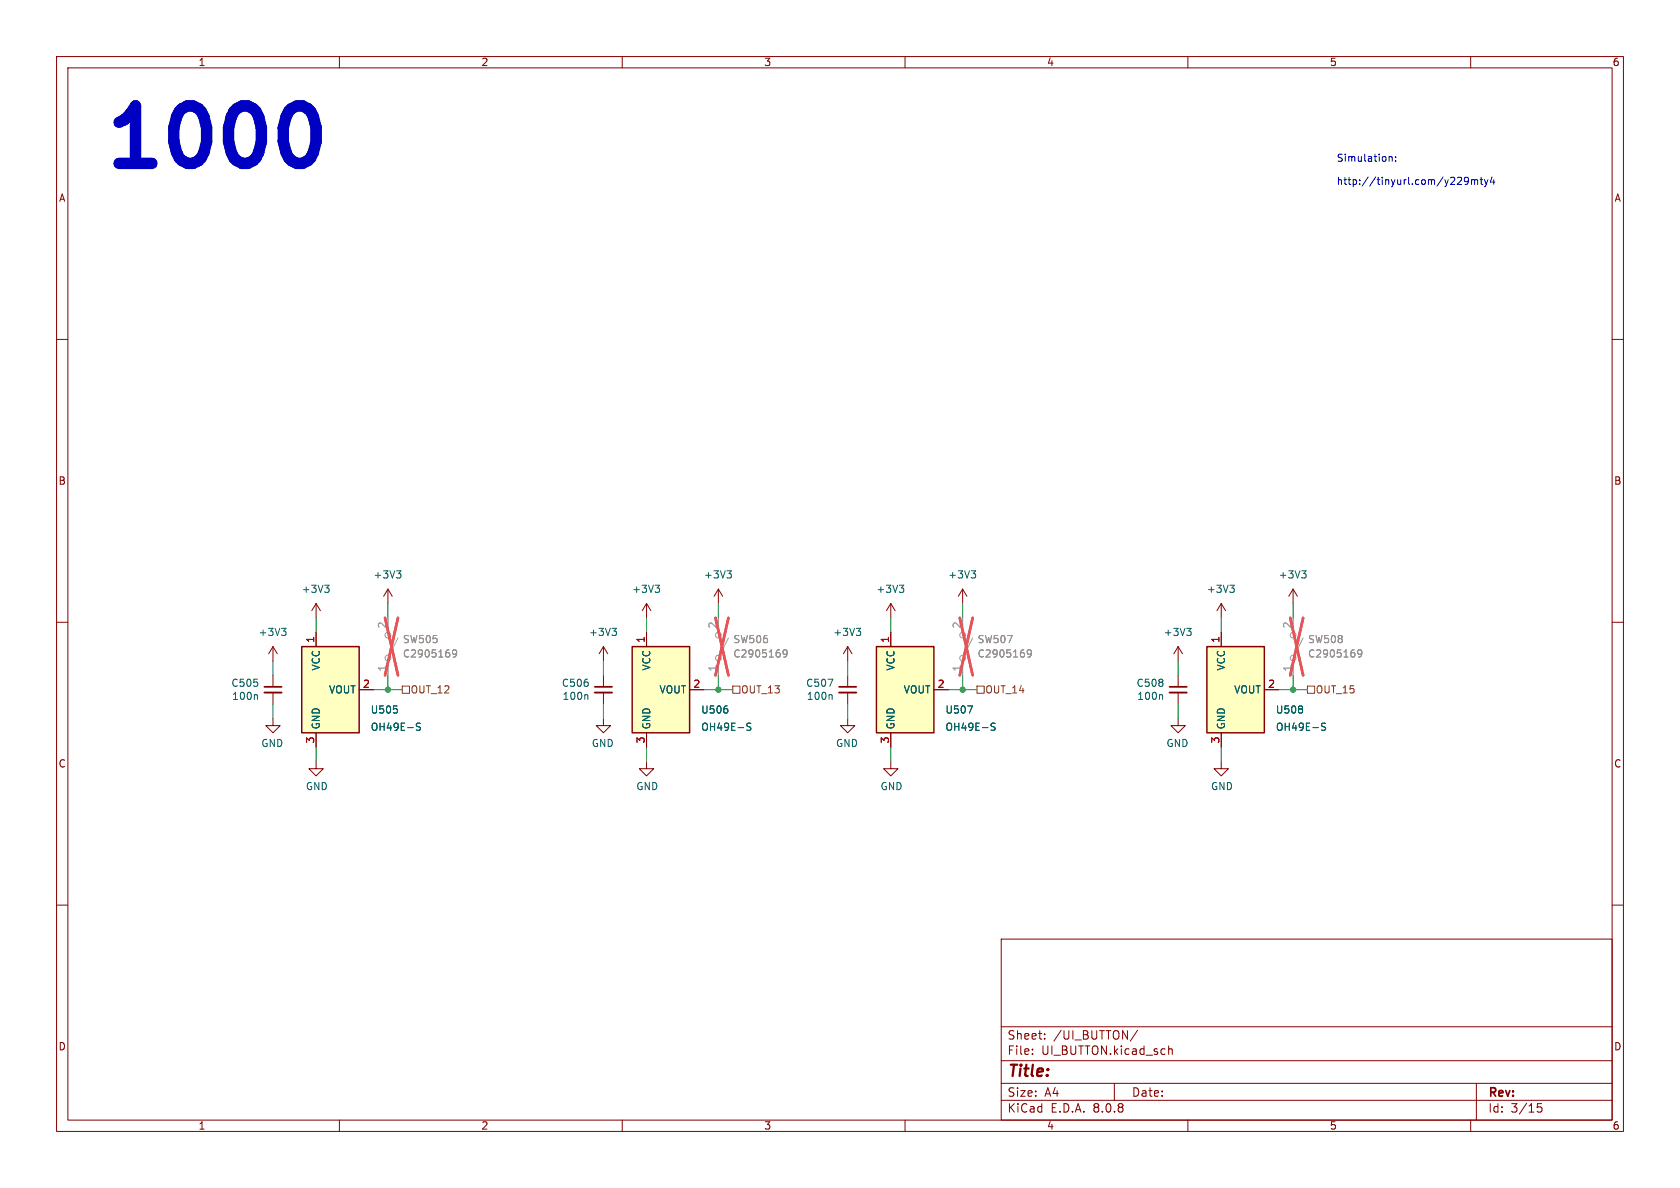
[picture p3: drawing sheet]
<svg xmlns="http://www.w3.org/2000/svg" width="297mm" height="210mm" viewBox="0 0 297 210" stroke-linecap="round" stroke-linejoin="round" font-family="sans-serif">
<g fill="none" stroke="#840000" stroke-width=".18">
<path d="M10 10h277v190h-277zM12 12h273v186h-273zM60 10v2M110 10v2M160 10v2M210 10v2M260 10v2M10 60h2M285 60h2M10 110h2M106.7 119.4v2M285 110h2"/>
<path d="M106.7 122.4v2.1M10 160h2M177 166h108v32h-108zM285 160h2M60 198v2M110 198v2M160 198v2M177 194.5h108M177 191.5h108M177 187.5h108M177 181.5h108M182.5 186.3v.1"/>
<path d="M182.5 185.5v.1M184.7 183.6v.1M184.7 182.8v.1M197 191.5v3M201.1 182.1l-1.3 2M206.6 184.9v1.5M206.6 185.5l.2-.1 .4 .1v.9M210 198v2M260 198v2M261 191.5v6.5M272.5 195.1h-.7l-.1 .7 .3-.1h.5l.1 .3-.1 .5-.2 .1-.6-.1"/>
</g>
<path d="M105.2 122.4h3" fill="none" stroke="#840000" stroke-width=".33"/>
<path d="M105.2 121.4h3" fill="none" stroke="#840000" stroke-width=".3"/>
<path d="M103.7 122.8l.2 .2v.6" fill="none" stroke="#006464" stroke-width=".18"/>
<g fill="none" stroke="#9c9b98" stroke-width=".18">
<path d="M228.6 109.2v2.6M228.6 116.8v2.6M230.4 112.8l-1.5 3"/>
<circle cx="228.6" cy="116.3" r=".51"/>
<circle cx="228.6" cy="112.3" r=".51"/>
</g>
<path d="M240.7 115.4l-.2 .3h-.2l-.3-.3 .1-.5h.4l.2 .1a.84 .84 0 0 1-.3 1.1h-.3" fill="none" stroke="#939391" stroke-width=".18"/>
<path d="M228.1 109.2l2.3 10.2M230.4 109.2l-2.3 10.2" fill="none" stroke="#e75356" stroke-width=".46"/>
<path d="M213.4 114.3h10.1v15.2h-10.1z" fill="#ffffc2"/>
<path d="M213.4 114.3h10.1v15.2h-10.1z" fill="none" stroke="#840000" stroke-width=".25"/>
<path d="M157.5 106.7l-.8 1.3M157.5 106.7v2.5M157.5 106.7l.7 1.3M215.9 111.8v2.5M157.5 134.6v1.3h1.2l-1.2 1.3-1.3-1.3h1.3M215.9 129.5v2.6M223.5 121.9h2.6" fill="none" stroke="#840000" stroke-width=".18"/>
<path d="M159 103.4h.8l-.4 .5M159.5 103.9l.3 .3v.3l-.3 .2M230.2 124.9v.3M230.2 125.5v.4M234.3 127.9l-.4-.1-.2 .2v.3l.5 .3 .1 .3-.2 .2-.5-.1" fill="none" stroke="#006464" stroke-width=".18"/>
<path d="M154.9 114.3h10.2v15.2h-10.2z" fill="#ffffc2"/>
<path d="M154.9 114.3h10.2v15.2h-10.2z" fill="none" stroke="#840000" stroke-width=".25"/>
<path d="M157.5 111.8v2.5M55.9 134.6v1.3h1.2l-1.2 1.3-1.3-1.3h1.3M157.5 129.5v2.6M165.1 121.9h2.5" fill="none" stroke="#840000" stroke-width=".18"/>
<path d="M171.1 124.8h.8l-.5 1.3M175.9 127.9l-.5-.1-.1 .2v.3l.5 .3 .1 .3-.2 .2-.5-.1" fill="none" stroke="#006464" stroke-width=".18"/>
<path d="M53.3 114.3h10.2v15.2h-10.2z" fill="#ffffc2"/>
<path d="M53.3 114.3h10.2v15.2h-10.2z" fill="none" stroke="#840000" stroke-width=".25"/>
<path d="M48.3 119.4v2M55.9 111.8v2.5M106.7 114.3l-.8 1.3M106.7 114.3v2.5M106.7 114.3l.7 1.3M48.3 127v1.3h-1.3l1.3 1.2 1.2-1.2h-1.2M48.3 122.4v2.1M55.9 129.5v2.6M63.5 121.9h2.5M106.7 127v1.3h-1.3l1.3 1.2 1.2-1.2h-1.2M114.3 134.6v1.3h1.3l-1.3 1.3-1.3-1.3h1.3M208.3 127v1.3h-1.3l1.3 1.2 1.2-1.2h-1.2" fill="none" stroke="#840000" stroke-width=".18"/>
<path d="M108.2 111.1h.8l-.4 .5M108.7 111.6l.3 .2v.3l-.3 .2M45.3 122.8l.2 .2v.6M70.2 125.4v.5M74.3 127.9l-.5-.1-.1 .2v.3l.5 .3 .1 .3-.2 .2-.5-.1" fill="none" stroke="#006464" stroke-width=".18"/>
<path d="M46.7 122.4h3.1" fill="none" stroke="#840000" stroke-width=".33"/>
<path d="M46.7 121.4h3.1" fill="none" stroke="#840000" stroke-width=".3"/>
<path d="M111.8 114.3h10.1v15.2h-10.1z" fill="#ffffc2"/>
<path d="M111.8 114.3h10.1v15.2h-10.1z" fill="none" stroke="#840000" stroke-width=".25"/>
<g fill="none" stroke="#840000" stroke-width=".18">
<path d="M48.3 114.3l-.8 1.3M48.3 114.3v2.5M48.3 114.3l.7 1.3M55.9 106.7l-.8 1.3M55.9 106.7v2.5M55.9 111.8v2.5M55.9 106.7l.7 1.3M68.6 104.1l-.8 1.3M68.6 104.1v2.6M68.6 104.1l.7 1.3M114.3 106.7v2.5M114.3 111.8v2.5"/>
<path d="M114.3 106.7l-.8 1.3M114.3 106.7l.8 1.3M127 104.1l-.8 1.3M127 104.1v2.6M127 104.1l.8 1.3M149.9 114.3v2.5M149.9 119.4v2M149.9 114.3l-.8 1.3M149.9 114.3l.7 1.3M157.5 111.8v2.5M170.2 104.1l-.8 1.3M170.2 104.1v2.6"/>
<path d="M170.2 104.1l.7 1.3M208.3 114.3v2.5M208.3 119.4v2M208.3 114.3l-.8 1.3M208.3 114.3l.7 1.3M215.9 106.7l-.8 1.3M215.9 106.7v2.5M215.9 111.8v2.5M215.9 106.7l.8 1.3M228.6 104.1l-.8 1.3M228.6 104.1v2.6M228.6 104.1l.8 1.3"/>
<path d="M55.9 129.5v2.6M63.5 121.9h2.5M114.3 129.5v2.6M121.9 121.9h2.6M149.9 127v1.3h-1.3l1.3 1.2 1.2-1.2h-1.2M149.9 122.4v2.1M157.5 129.5v2.6M165.1 121.9h2.5M208.3 122.4v2.1M215.9 134.6v1.3h1.3l-1.3 1.3-1.3-1.3h1.3M215.9 129.5v2.6M223.5 121.9h2.6"/>
</g>
<g fill="none" stroke="#006464" stroke-width=".18">
<path d="M49.8 111.1h.8l-.5 .5M50.3 111.6l.3 .2v.3l-.3 .2M57.4 103.4h.8l-.4 .5M57.9 103.9l.3 .3v.3l-.3 .2M70.1 100.9h.8l-.4 .5M70.6 101.4l.3 .2v.3l-.3 .3M115.8 103.4h.8l-.4 .5M116.4 103.9l.2 .3v.3l-.2 .2M128.5 100.9h.8l-.4 .5M129.1 101.4l.2 .2v.3l-.2 .3M151.4 111.1h.8l-.5 .5M151.9 111.6l.3 .2v.3l-.3 .2"/>
<path d="M171.7 100.9h.8l-.4 .5M172.2 101.4l.3 .2v.3l-.3 .3M209.8 111.1h.8l-.4 .5M210.3 111.6l.3 .2v.3l-.3 .2M217.4 103.4h.8l-.4 .5M218 103.9l.2 .3v.3l-.2 .2M230.1 100.9h.8l-.4 .5M230.7 101.4l.2 .2v.3l-.2 .3M70.2 125.4v.5M74.3 127.9l-.5-.1-.1 .2v.3l.5 .3 .1 .3-.2 .2-.5-.1M128.6 125.4v.5M132.7 127.9l-.4-.1-.2 .2v.3l.5 .3 .1 .3-.2 .2-.5-.1"/>
<path d="M146.4 120.1h.8l-.5 1.2M146.9 122.8l.2 .2v.6M171.1 124.8h.8l-.5 1.3M175.9 127.9l-.5-.1-.1 .2v.3l.5 .3 .1 .3-.2 .2-.5-.1M205.3 122.8l.2 .2v.6M230.2 124.9v.3M230.2 125.5v.4M234.3 127.9l-.4-.1-.2 .2v.3l.5 .3 .1 .3-.2 .2-.5-.1"/>
</g>
<g fill="none" stroke="#9c9b98" stroke-width=".18">
<path d="M68.6 109.2v2.6M68.6 116.8v2.6M70.4 112.8l-1.6 3M127 109.2v2.6M127 116.8v2.6M128.8 112.8l-1.5 3M170.2 109.2v2.6M170.2 116.8v2.6M172 112.8l-1.6 3M228.6 109.2v2.6M228.6 116.8v2.6"/>
<circle cx="68.6" cy="112.3" r=".51"/>
<circle cx="68.6" cy="116.3" r=".51"/>
<circle cx="127" cy="116.3" r=".51"/>
<circle cx="127" cy="112.3" r=".51"/>
<circle cx="170.2" cy="116.3" r=".51"/>
<circle cx="170.2" cy="112.3" r=".51"/>
</g>
<path d="M80.7 115.4l-.2 .3-.4-.1-.1-.2 .1-.5h.4l.2 .1a.84 .84 0 0 1-.3 1.1h-.3M139.1 115.4l-.2 .3-.4-.1-.1-.2 .1-.5h.4l.2 .1a.84 .84 0 0 1-.3 1.1h-.3M182.3 115.4l-.2 .3h-.3l-.2-.3 .1-.5h.4l.2 .1a.84 .84 0 0 1-.3 1.1h-.3M240.7 115.4l-.2 .3h-.2l-.3-.3 .1-.5h.4l.2 .1a.84 .84 0 0 1-.3 1.1h-.3" fill="none" stroke="#939391" stroke-width=".18"/>
<path d="M68.1 109.2l2.3 10.2M70.4 109.2l-2.3 10.2M126.5 109.2l2.3 10.2M128.8 109.2l-2.3 10.2M169.7 109.2l2.3 10.2M172 109.2l-2.3 10.2M228.1 109.2l2.3 10.2M230.4 109.2l-2.3 10.2" fill="none" stroke="#e75356" stroke-width=".46"/>
<path d="M148.3 122.4h3.1M206.8 122.4h3" fill="none" stroke="#840000" stroke-width=".33"/>
<path d="M148.3 121.4h3.1M206.8 121.4h3" fill="none" stroke="#840000" stroke-width=".3"/>
<path d="M71.1 121.3h1.3v1.3h-1.3zM129.5 121.3h1.3v1.3h-1.3zM172.7 121.3h1.3v1.3h-1.3zM231.1 121.3h1.3v1.3h-1.3z" fill="none" stroke="#725600" stroke-width=".18"/>
<g fill="none" stroke="#0000c2" stroke-width=".18">
<path d="M245.6 27.7v.8M245.6 27.8l.2-.1h.3v.8M246.7 28.4v.1M246.7 27.7v.2M257.8 31.3l.5 .1 .1 .3-.8 .9h.8M259.6 31.9l-.2 .2h-.4l-.1-.2 .1-.5 .4-.1 .1 .2a.84 .84 0 0 1-.3 1.1h-.2M260.1 31.8v.8M260.1 31.9l.4-.1 .2 .1M260.7 31.9l.2-.1h.3v.8M260.7 31.9v.7M261.7 31.8h.4M261.8 31.3v1.1l.3 .2"/>
<path d="M262.4 31.8l.3 .8M262.7 32.6l-.3 .4M263.1 31.8l-.4 .8M263.8 31.3l-.3 .9h.8M264.1 31.8v.8"/>
</g>
<path d="M53.5 18.7l.9 .5 .5 .5a8.6 8.6 0 0 1 0 8.2l-.5 .5-.9 .5" fill="none" stroke="#0000c2" stroke-width="2"/>
<g fill="none" stroke="#009600" stroke-width=".18">
<path d="M48.3 116.8v2.6M55.9 109.2v2.6M68.6 106.7v2.5M68.6 119.4v2.5M106.7 116.8v2.6M114.3 109.2v2.6M127 106.7v2.5M127 119.4v2.5M149.9 116.8v2.6M157.5 109.2v2.6M170.2 106.7v2.5M170.2 119.4v2.5"/>
<path d="M208.3 116.8v2.6M215.9 109.2v2.6M228.6 106.7v2.5M228.6 119.4v2.5M48.3 124.5v2.5M55.9 132.1v2.5M66 121.9h5.1M106.7 124.5v2.5M114.3 132.1v2.5M124.5 121.9h5M149.9 124.5v2.5M157.5 132.1v2.5"/>
<path d="M167.6 121.9h5.1M208.3 124.5v2.5M215.9 132.1v2.5M226.1 121.9h5"/>
</g>
<g fill="#009600" stroke="#009600" stroke-width=".18">
<circle cx="170.2" cy="121.9" r=".46"/>
<circle cx="228.6" cy="121.9" r=".46"/>
<circle cx="127" cy="121.9" r=".46"/>
<circle cx="68.6" cy="121.9" r=".46"/>
</g>
<text font-size="14.2" fill="#0000c2" x="17.8" y="30.2">1000</text>
<text font-size="2.8" fill="#840000" x="178" y="190.9">Title:</text>
<g font-size="2.1" fill="#840000">
<text x="178" y="184">Sheet:</text>
<text x="186.2" y="184">/UI_BUTTON/</text>
<text x="178" y="186.7">File:</text>
<text x="184.1" y="186.7">UI_BUTTON.kicad_sch</text>
<text x="178" y="196.9">KiCad</text>
<text x="178" y="194.1">Size:</text>
<text x="184.7" y="194.1">A4</text>
<text x="185.7" y="196.9">E.D.A.</text>
<text x="193.3" y="196.9">8.0.8</text>
<text x="200" y="194.1">Date:</text>
<text x="263" y="194.3">Rev:</text>
<text x="263" y="196.9">Id:</text>
<text x="267.1" y="196.9">3/15</text>
</g>
<g font-size="1.8" fill="#840000">
<text x="35" y="11.9">1</text>
<text x="85" y="11.9">2</text>
<text x="135" y="11.9">3</text>
<text x="185" y="11.9">4</text>
<text x="235" y="11.9">5</text>
<text x="285" y="11.9">6</text>
<text x="10.3" y="35.9">A</text>
<text x="285.3" y="35.9">A</text>
<text x="10.3" y="85.9">B</text>
<text x="285.3" y="85.9">B</text>
<text x="10.3" y="135.9">C</text>
<text x="285.3" y="135.9">C</text>
<text x="10.3" y="185.9">D</text>
<text x="285.3" y="185.9">D</text>
<text x="35" y="199.9">1</text>
<text x="85" y="199.9">2</text>
<text x="135" y="199.9">3</text>
<text x="185" y="199.9">4</text>
<text x="235" y="199.9">5</text>
<text x="285" y="199.9">6</text>
</g>
<g font-size="1.8" fill="#0000c2">
<text x="236.2" y="28.7">Simulation:</text>
<text x="236.2" y="32.8">http://tinyurl.com/y229mty4</text>
</g>
<g font-size="1.8" fill="#006464">
<text x="53.2" y="105">+3V3</text>
<text x="65.9" y="102.5">+3V3</text>
<text x="111.7" y="105">+3V3</text>
<text x="124.4" y="102.5">+3V3</text>
<text x="154.8" y="105">+3V3</text>
<text x="167.5" y="102.5">+3V3</text>
<text x="213.3" y="105">+3V3</text>
<text x="226" y="102.5">+3V3</text>
<text x="45.6" y="112.6">+3V3</text>
<text x="104" y="112.6">+3V3</text>
<text x="147.2" y="112.6">+3V3</text>
<text x="205.6" y="112.6">+3V3</text>
<text x="56.7" y="118.6" transform="rotate(-90 56.7 118.6)">VCC</text>
<text x="115.2" y="118.6" transform="rotate(-90 115.2 118.6)">VCC</text>
<text x="158.3" y="118.6" transform="rotate(-90 158.3 118.6)">VCC</text>
<text x="216.8" y="118.6" transform="rotate(-90 216.8 118.6)">VCC</text>
<text x="40.8" y="121.6">C505</text>
<text x="40.9" y="123.9">100n</text>
<text x="58.1" y="122.8">VOUT</text>
<text x="99.2" y="121.6">C506</text>
<text x="99.4" y="123.9">100n</text>
<text x="116.5" y="122.8">VOUT</text>
<text x="142.4" y="121.6">C507</text>
<text x="142.5" y="123.9">100n</text>
<text x="159.7" y="122.8">VOUT</text>
<text x="200.8" y="121.6">C508</text>
<text x="201" y="123.9">100n</text>
<text x="218.1" y="122.8">VOUT</text>
<text x="56.7" y="129" transform="rotate(-90 56.7 129)">GND</text>
<text x="65.4" y="126.3">U505</text>
<text x="65.5" y="129.4">OH49E-S</text>
<text x="115.2" y="129" transform="rotate(-90 115.2 129)">GND</text>
<text x="123.9" y="126.3">U506</text>
<text x="123.9" y="129.4">OH49E-S</text>
<text x="158.3" y="129" transform="rotate(-90 158.3 129)">GND</text>
<text x="167" y="126.3">U507</text>
<text x="167.1" y="129.4">OH49E-S</text>
<text x="216.8" y="129" transform="rotate(-90 216.8 129)">GND</text>
<text x="225.5" y="126.3">U508</text>
<text x="225.5" y="129.4">OH49E-S</text>
<text x="46.1" y="132.3">GND</text>
<text x="104.5" y="132.3">GND</text>
<text x="147.7" y="132.3">GND</text>
<text x="206.1" y="132.3">GND</text>
<text x="54" y="139.9">GND</text>
<text x="112.4" y="139.9">GND</text>
<text x="155.6" y="139.9">GND</text>
<text x="214" y="139.9">GND</text>
</g>
<g font-size="1.8" fill="#a90000">
<text x="55.6" y="113.7" transform="rotate(-90 55.6 113.7)">1</text>
<text x="114" y="113.7" transform="rotate(-90 114 113.7)">1</text>
<text x="157.2" y="113.7" transform="rotate(-90 157.2 113.7)">1</text>
<text x="215.6" y="113.7" transform="rotate(-90 215.6 113.7)">1</text>
<text x="64.1" y="121.7">2</text>
<text x="122.5" y="121.7">2</text>
<text x="165.7" y="121.7">2</text>
<text x="224.1" y="121.7">2</text>
<text x="55.6" y="131.5" transform="rotate(-90 55.6 131.5)">3</text>
<text x="114" y="131.5" transform="rotate(-90 114 131.5)">3</text>
<text x="157.2" y="131.5" transform="rotate(-90 157.2 131.5)">3</text>
<text x="215.6" y="131.5" transform="rotate(-90 215.6 131.5)">3</text>
</g>
<g font-size="1.8" fill="#a5a4a2">
<text x="68.3" y="111.2" transform="rotate(-90 68.3 111.2)">2</text>
<text x="126.7" y="111.2" transform="rotate(-90 126.7 111.2)">2</text>
<text x="169.9" y="111.2" transform="rotate(-90 169.9 111.2)">2</text>
<text x="228.3" y="111.2" transform="rotate(-90 228.3 111.2)">2</text>
<text x="68.3" y="118.8" transform="rotate(-90 68.3 118.8)">1</text>
<text x="126.7" y="118.8" transform="rotate(-90 126.7 118.8)">1</text>
<text x="169.9" y="118.8" transform="rotate(-90 169.9 118.8)">1</text>
<text x="228.3" y="118.8" transform="rotate(-90 228.3 118.8)">1</text>
</g>
<g font-size="1.8" fill="#939391">
<text x="71.1" y="113.9">SW505</text>
<text x="129.5" y="113.9">SW506</text>
<text x="172.7" y="113.9">SW507</text>
<text x="231.1" y="113.9">SW508</text>
<text x="71.1" y="116.4">C2905169</text>
<text x="129.5" y="116.4">C2905169</text>
<text x="172.7" y="116.4">C2905169</text>
<text x="231.1" y="116.4">C2905169</text>
</g>
<g font-size="1.8" fill="#725600">
<text x="72.5" y="122.8">OUT_12</text>
<text x="130.9" y="122.8">OUT_13</text>
<text x="174.1" y="122.8">OUT_14</text>
<text x="232.5" y="122.8">OUT_15</text>
</g>
</svg>
